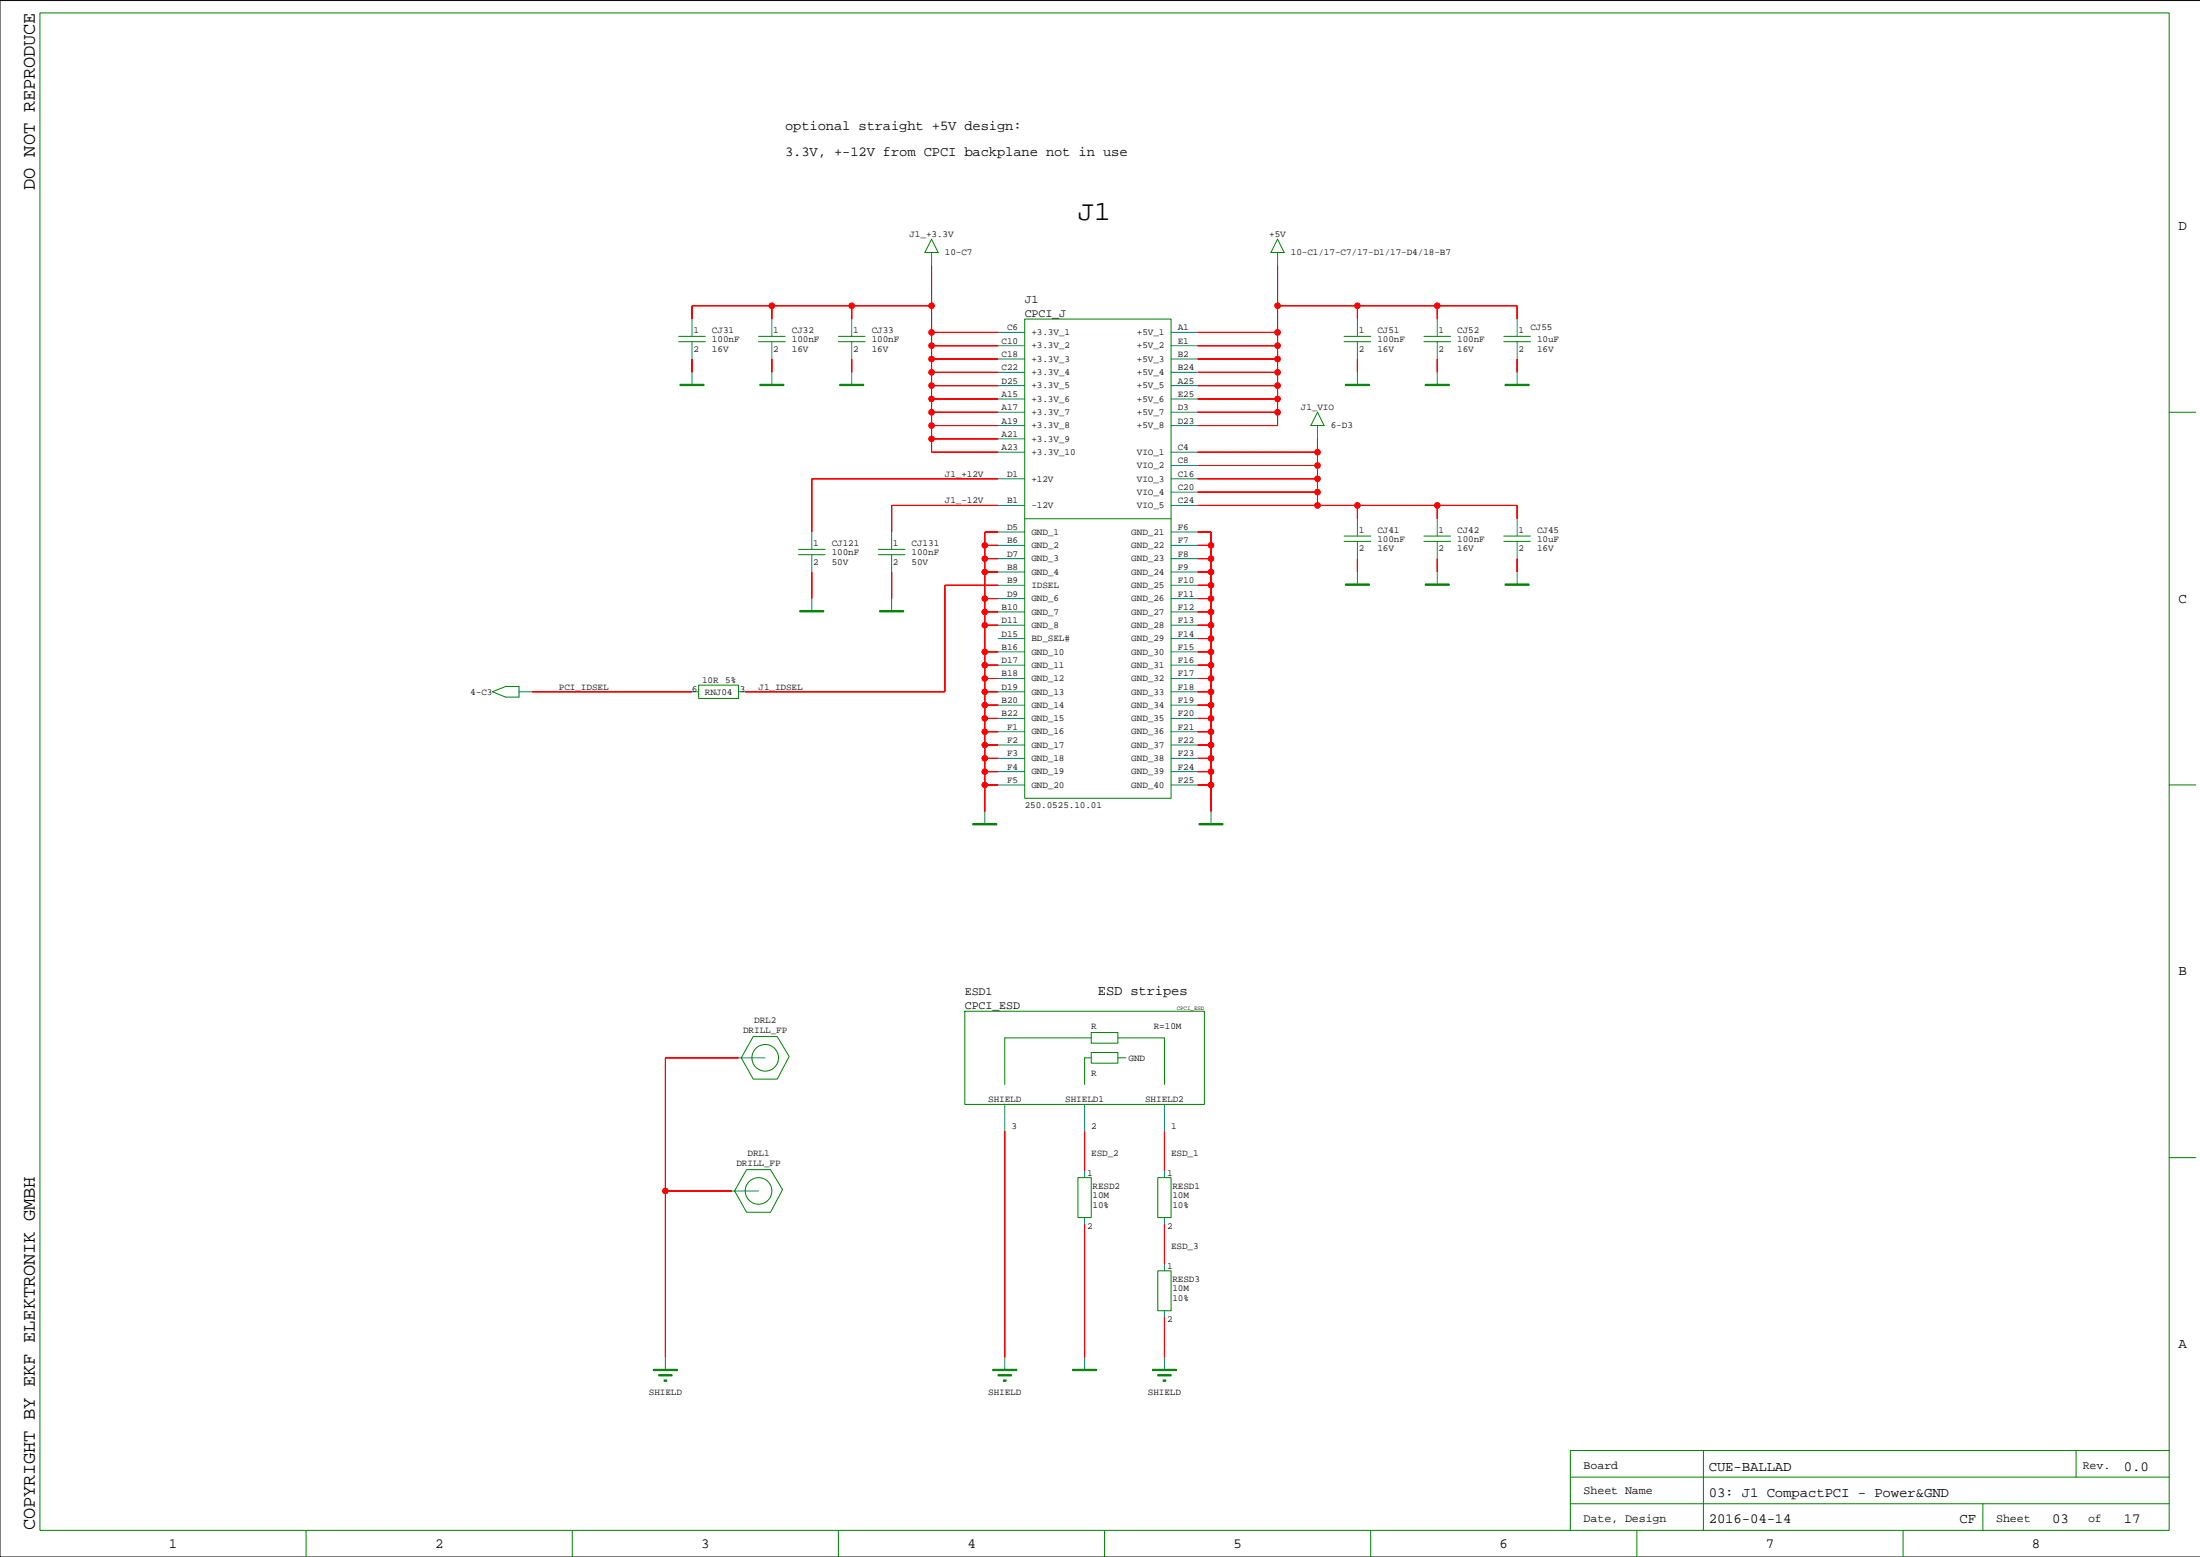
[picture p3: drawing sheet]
<svg xmlns="http://www.w3.org/2000/svg" width="420mm" height="297mm" viewBox="0 0 420 297" stroke-linecap="round" stroke-linejoin="round" font-family="sans-serif">
<path d="M419.9 .1h-419.9v296.9h419.9" fill="none" stroke="#000" stroke-width=".19"/>
<g fill="none" stroke="#008200" stroke-width=".19">
<path d="M7.6 2.5h406.3v289.5h-406.3zM177.8 45.6l1.2 2.6h-2.5zM243.8 45.6l1.3 2.6h-2.6zM251.4 78.6l1.3 2.6h-2.6zM413.9 78.6h5.1M413.9 149.8h5.1M413.9 220.9h5.1M325 276.7v15.3M396.1 276.7v5.1M413.9 276.7h-114.2v15.3M58.4 292v5M109.2 292v5"/>
<path d="M160 292v5M210.8 292v5M261.6 292v5M299.7 281.8h114.2M299.7 286.9h114.2M312.3 292v5M363.1 292v5M378.4 286.9v5.1"/>
</g>
<g fill="none" stroke="#008080" stroke-width=".19">
<path d="M177.8 48.2v2.5M243.8 48.2v2.5M132.1 60.9v3.3M132.1 65.2v3.3M132.1 71v2.3M147.3 60.9v3.3M147.3 65.2v3.3M147.3 71v2.3M162.5 60.9v3.3M162.5 65.2v3.3M162.5 71v2.3M190.5 78.6h5"/>
<path d="M190.5 76.1h5M190.5 73.6h5M190.5 71h5M190.5 68.5h5M190.5 66h5M190.5 63.4h5M223.5 78.6h5M223.5 76.1h5M223.5 73.6h5M223.5 71h5M223.5 68.5h5M223.5 66h5"/>
<path d="M223.5 63.4h5M259 60.9v3.3M259 65.2v3.3M259 71v2.3M274.3 60.9v3.3M274.3 65.2v3.3M274.3 71v2.3M289.5 60.9v3.3M289.5 65.2v3.3M289.5 71v2.3M190.5 96.4h5M190.5 91.3h5"/>
<path d="M190.5 86.3h5M190.5 83.7h5M190.5 81.2h5M223.5 96.4h5M223.5 93.9h5M223.5 91.3h5M223.5 88.8h5M223.5 86.3h5M223.5 81.2h5M251.4 81.2v2.5M259 99v3.3M274.3 99v3.3"/>
<path d="M289.5 99v3.3M154.9 101.5v3.3M154.9 105.8v3.3M154.9 114.2v2.3M170.1 101.5v3.3M170.1 105.8v3.3M170.1 114.2v2.3M190.5 119.3h5M190.5 116.7h5M190.5 114.2h5M190.5 111.7h5M190.5 109.1h5"/>
<path d="M190.5 106.6h5M190.5 104h5M190.5 101.5h5M223.5 119.3h5M223.5 116.7h5M223.5 114.2h5M223.5 111.7h5M223.5 109.1h5M223.5 106.6h5M223.5 104h5M223.5 101.5h5M259 103.3v3.3"/>
<path d="M259 109.1v2.3M274.3 103.3v3.3M274.3 109.1v2.3M289.5 103.3v3.3M289.5 109.1v2.3M132.1 132h1.2M140.9 132h1.3M190.5 132h5M190.5 139.6h5M190.5 137.1h5M190.5 134.5h5M190.5 129.4h5"/>
<path d="M190.5 126.9h5M190.5 124.4h5M190.5 121.8h5M223.5 132h5M223.5 139.6h5M223.5 137.1h5M223.5 134.5h5M223.5 129.4h5M223.5 126.9h5M223.5 124.4h5M223.5 121.8h5M187.9 154.8v2.3"/>
<path d="M190.5 149.8h5M190.5 147.2h5M190.5 144.7h5M190.5 142.1h5M223.5 149.8h5M223.5 147.2h5M223.5 144.7h5M223.5 142.1h5M231.1 154.8v2.3M140.9 201.8h5.1M191.7 210.7v5.1M207 210.7v5.1"/>
<path d="M222.2 210.7v5.1M139.7 227.2h5M207 223.4v1.3M207 232.3v1.3M222.2 223.4v1.3M222.2 232.3v1.3M127 258.9v2.3M191.7 258.9v2.3M207 258.9v2.3M222.2 241.2v1.2M222.2 250.1v1.2M222.2 258.9v2.3"/>
</g>
<g fill="none" stroke="#008000" stroke-width=".19">
<path d="M129.5 65.2h5.1M129.5 64.2h5.1M144.7 65.2h5.1M144.7 64.2h5.1M160 65.2h5.1M160 64.2h5.1M195.5 60.9h28v91.4h-28zM256.5 65.2h5.1M256.5 64.2h5.1M271.7 65.2h5.1M271.7 64.2h5.1M287 65.2h5"/>
<path d="M287 64.2h5M195.5 99h28M152.4 105.8h5M152.4 104.8h5M167.6 105.8h5.1M167.6 104.8h5.1M256.5 103.3h5.1M256.5 102.3h5.1M271.7 103.3h5.1M271.7 102.3h5.1M287 103.3h5M287 102.3h5"/>
<path d="M133.3 130.7h7.6v2.5h-7.6zM143.7 197.7h4.6l2.3 3.9-2.3 4.3h-4.6l-2.3-4.1zM184.1 192.9h45.7v17.8h-45.7zM208.2 197h5.1v2h-5.1zM208.2 198h-16.5v8.9M213.3 198h8.9v8.9M208.2 200.8h5.1v2h-5.1zM208.2 201.8h-1.2v5.1M213.3 201.8h1.5M142.5 223.1h4.5l2.3 3.9-2.3 4.3h-4.5l-2.3-4.1zM205.7 224.7h2.5v7.6h-2.5zM220.9 224.7h2.6v7.6h-2.6z"/>
<path d="M220.9 242.4h2.6v7.7h-2.6z"/>
<circle cx="146" cy="201.8" r="2.54"/>
<circle cx="144.7" cy="227.2" r="2.54"/>
</g>
<g fill="#008000" stroke="#008000" stroke-width=".19">
<path d="M185.6 157.1h4.6v.3h-4.6z" fill-rule="evenodd"/>
<path d="M228.8 157.1h4.6v.3h-4.6z" fill-rule="evenodd"/>
<path d="M167.9 116.5h4.5v.2h-4.5z" fill-rule="evenodd"/>
<path d="M152.6 116.5h4.6v.2h-4.6z" fill-rule="evenodd"/>
<path d="M287.2 111.4h4.6v.3h-4.6z" fill-rule="evenodd"/>
<path d="M256.7 111.4h4.6v.3h-4.6z" fill-rule="evenodd"/>
<path d="M256.7 73.3h4.6v.3h-4.6z" fill-rule="evenodd"/>
<path d="M287.2 73.3h4.6v.3h-4.6z" fill-rule="evenodd"/>
<path d="M189.4 261.2h4.6v.3h-4.6z" fill-rule="evenodd"/>
<path d="M190.5 262.2h2.5v.3h-2.5z" fill-rule="evenodd"/>
<path d="M191.5 263.3h.5v.2h-.5z" fill-rule="evenodd"/>
<path d="M219.9 261.2h4.6v.3h-4.6z" fill-rule="evenodd"/>
<path d="M220.9 262.2h2.6v.3h-2.6z" fill-rule="evenodd"/>
<path d="M221.9 263.3h.6v.2h-.6z" fill-rule="evenodd"/>
<path d="M204.7 261.2h4.5v.3h-4.5z" fill-rule="evenodd"/>
<path d="M272 73.3h4.5v.3h-4.5z" fill-rule="evenodd"/>
<path d="M129.8 73.3h4.5v.3h-4.5z" fill-rule="evenodd"/>
<path d="M145 73.3h4.6v.3h-4.6z" fill-rule="evenodd"/>
<path d="M160.2 73.3h4.6v.3h-4.6z" fill-rule="evenodd"/>
<path d="M272 111.4h4.5v.3h-4.5z" fill-rule="evenodd"/>
<path d="M124.7 261.2h4.6v.3h-4.6z" fill-rule="evenodd"/>
<path d="M125.7 262.2h2.5v.3h-2.5z" fill-rule="evenodd"/>
<path d="M126.7 263.3h.5v.2h-.5z" fill-rule="evenodd"/>
</g>
<path d="M99 132h2.6" fill="none" stroke="#007d7b" stroke-width=".19"/>
<path d="M94 132l2.5-1h2.5v2h-2.5z" fill="none" stroke="#007d00" stroke-width=".19"/>
<g fill="#f00" stroke="#f00" stroke-width=".19">
<path d="M187.9 149.8v5z" fill-rule="evenodd"/>
<path d="M187.9 147.2h2.6z" fill-rule="evenodd"/>
<path d="M187.9 144.7h2.6z" fill-rule="evenodd"/>
<path d="M187.9 142.1h2.6z" fill-rule="evenodd"/>
<path d="M187.9 139.6h2.6z" fill-rule="evenodd"/>
<path d="M187.9 137.1h2.6z" fill-rule="evenodd"/>
<path d="M187.9 134.5h2.6z" fill-rule="evenodd"/>
<path d="M187.9 132h2.6z" fill-rule="evenodd"/>
<path d="M187.9 129.4h2.6z" fill-rule="evenodd"/>
<path d="M187.9 126.9h2.6z" fill-rule="evenodd"/>
<path d="M187.9 124.4h2.6z" fill-rule="evenodd"/>
<path d="M187.9 119.3h2.6z" fill-rule="evenodd"/>
<path d="M187.9 116.7h2.6z" fill-rule="evenodd"/>
<path d="M187.9 114.2h2.6z" fill-rule="evenodd"/>
<path d="M187.9 109.1h2.6z" fill-rule="evenodd"/>
<path d="M187.9 106.6h2.6z" fill-rule="evenodd"/>
<path d="M187.9 104h2.6z" fill-rule="evenodd"/>
<path d="M187.9 101.5h2.6z" fill-rule="evenodd"/>
<path d="M187.9 101.5v2.5z" fill-rule="evenodd"/>
<path d="M187.9 104v2.6z" fill-rule="evenodd"/>
<path d="M187.9 106.6v2.5z" fill-rule="evenodd"/>
<path d="M187.9 109.1v5.1z" fill-rule="evenodd"/>
<path d="M187.9 114.2v2.5z" fill-rule="evenodd"/>
<path d="M187.9 116.7v2.6z" fill-rule="evenodd"/>
<path d="M187.9 119.3v5.1z" fill-rule="evenodd"/>
<path d="M187.9 124.4v2.5z" fill-rule="evenodd"/>
<path d="M187.9 126.9v2.5z" fill-rule="evenodd"/>
<path d="M187.9 129.4v2.6z" fill-rule="evenodd"/>
<path d="M187.9 132v2.5z" fill-rule="evenodd"/>
<path d="M187.9 134.5v2.6z" fill-rule="evenodd"/>
<path d="M187.9 137.1v2.5z" fill-rule="evenodd"/>
<path d="M187.9 139.6v2.5z" fill-rule="evenodd"/>
<path d="M187.9 142.1v2.6z" fill-rule="evenodd"/>
<path d="M187.9 144.7v2.5z" fill-rule="evenodd"/>
<path d="M187.9 147.2v2.6z" fill-rule="evenodd"/>
<path d="M187.9 149.8h2.6z" fill-rule="evenodd"/>
<path d="M231.1 149.8v5z" fill-rule="evenodd"/>
<path d="M228.5 147.2h2.6z" fill-rule="evenodd"/>
<path d="M228.5 144.7h2.6z" fill-rule="evenodd"/>
<path d="M228.5 142.1h2.6z" fill-rule="evenodd"/>
<path d="M228.5 139.6h2.6z" fill-rule="evenodd"/>
<path d="M228.5 137.1h2.6z" fill-rule="evenodd"/>
<path d="M228.5 134.5h2.6z" fill-rule="evenodd"/>
<path d="M228.5 132h2.6z" fill-rule="evenodd"/>
<path d="M228.5 129.4h2.6z" fill-rule="evenodd"/>
<path d="M228.5 126.9h2.6z" fill-rule="evenodd"/>
<path d="M228.5 124.4h2.6z" fill-rule="evenodd"/>
<path d="M228.5 121.8h2.6z" fill-rule="evenodd"/>
<path d="M228.5 119.3h2.6z" fill-rule="evenodd"/>
<path d="M228.5 116.7h2.6z" fill-rule="evenodd"/>
<path d="M228.5 114.2h2.6z" fill-rule="evenodd"/>
<path d="M228.5 111.7h2.6z" fill-rule="evenodd"/>
<path d="M228.5 109.1h2.6z" fill-rule="evenodd"/>
<path d="M228.5 106.6h2.6z" fill-rule="evenodd"/>
<path d="M228.5 104h2.6z" fill-rule="evenodd"/>
<path d="M228.5 101.5h2.6z" fill-rule="evenodd"/>
<path d="M231.1 101.5v2.5z" fill-rule="evenodd"/>
<path d="M231.1 104v2.6z" fill-rule="evenodd"/>
<path d="M231.1 106.6v2.5z" fill-rule="evenodd"/>
<path d="M231.1 109.1v2.6z" fill-rule="evenodd"/>
<path d="M231.1 111.7v2.5z" fill-rule="evenodd"/>
<path d="M231.1 114.2v2.5z" fill-rule="evenodd"/>
<path d="M231.1 116.7v2.6z" fill-rule="evenodd"/>
<path d="M231.1 119.3v2.5z" fill-rule="evenodd"/>
<path d="M231.1 121.8v2.6z" fill-rule="evenodd"/>
<path d="M231.1 124.4v2.5z" fill-rule="evenodd"/>
<path d="M231.1 126.9v2.5z" fill-rule="evenodd"/>
<path d="M231.1 129.4v2.6z" fill-rule="evenodd"/>
<path d="M231.1 132v2.5z" fill-rule="evenodd"/>
<path d="M231.1 134.5v2.6z" fill-rule="evenodd"/>
<path d="M231.1 137.1v2.5z" fill-rule="evenodd"/>
<path d="M231.1 139.6v2.5z" fill-rule="evenodd"/>
<path d="M231.1 142.1v2.6z" fill-rule="evenodd"/>
<path d="M231.1 144.7v2.5z" fill-rule="evenodd"/>
<path d="M231.1 147.2v2.6z" fill-rule="evenodd"/>
<path d="M228.5 149.8h2.6z" fill-rule="evenodd"/>
<path d="M259 68.5v2.5z" fill-rule="evenodd"/>
<path d="M289.5 68.5v2.5z" fill-rule="evenodd"/>
<path d="M289.5 106.6v2.5z" fill-rule="evenodd"/>
<path d="M259 106.6v2.5z" fill-rule="evenodd"/>
<path d="M207 233.6v25.3z" fill-rule="evenodd"/>
<path d="M274.3 68.5v2.5z" fill-rule="evenodd"/>
<path d="M154.9 109.1v5.1z" fill-rule="evenodd"/>
<path d="M170.1 109.1v5.1z" fill-rule="evenodd"/>
<path d="M162.5 68.5v2.5z" fill-rule="evenodd"/>
<path d="M147.3 68.5v2.5z" fill-rule="evenodd"/>
<path d="M132.1 68.5v2.5z" fill-rule="evenodd"/>
<path d="M274.3 106.6v2.5z" fill-rule="evenodd"/>
<path d="M101.6 132h30.5z" fill-rule="evenodd"/>
<path d="M228.5 96.4h22.9z" fill-rule="evenodd"/>
<path d="M228.5 93.9h22.9z" fill-rule="evenodd"/>
<path d="M228.5 91.3h22.9z" fill-rule="evenodd"/>
<path d="M228.5 88.8h22.9z" fill-rule="evenodd"/>
<path d="M228.5 86.3h22.9z" fill-rule="evenodd"/>
<path d="M251.4 83.7v2.6z" fill-rule="evenodd"/>
<path d="M251.4 86.3v2.5z" fill-rule="evenodd"/>
<path d="M251.4 88.8v2.5z" fill-rule="evenodd"/>
<path d="M251.4 91.3v2.6z" fill-rule="evenodd"/>
<path d="M251.4 93.9v2.5z" fill-rule="evenodd"/>
<path d="M251.4 96.4h7.6z" fill-rule="evenodd"/>
<path d="M259 96.4v2.6z" fill-rule="evenodd"/>
<path d="M259 96.4h15.3z" fill-rule="evenodd"/>
<path d="M289.5 96.4v2.6z" fill-rule="evenodd"/>
<path d="M274.3 96.4h15.2z" fill-rule="evenodd"/>
<path d="M274.3 96.4v2.6z" fill-rule="evenodd"/>
<path d="M170.1 96.4h20.4z" fill-rule="evenodd"/>
<path d="M170.1 96.4v5.1z" fill-rule="evenodd"/>
<path d="M274.3 58.3v2.6z" fill-rule="evenodd"/>
<path d="M228.5 66h15.3z" fill-rule="evenodd"/>
<path d="M228.5 68.5h15.3z" fill-rule="evenodd"/>
<path d="M228.5 71h15.3z" fill-rule="evenodd"/>
<path d="M228.5 73.6h15.3z" fill-rule="evenodd"/>
<path d="M228.5 76.1h15.3z" fill-rule="evenodd"/>
<path d="M228.5 78.6h15.3z" fill-rule="evenodd"/>
<path d="M228.5 81.2h15.3z" fill-rule="evenodd"/>
<path d="M243.8 78.6v2.6z" fill-rule="evenodd"/>
<path d="M243.8 76.1v2.5z" fill-rule="evenodd"/>
<path d="M243.8 73.6v2.5z" fill-rule="evenodd"/>
<path d="M243.8 71v2.6z" fill-rule="evenodd"/>
<path d="M243.8 68.5v2.5z" fill-rule="evenodd"/>
<path d="M243.8 66v2.5z" fill-rule="evenodd"/>
<path d="M243.8 63.4v2.6z" fill-rule="evenodd"/>
<path d="M228.5 63.4h15.3z" fill-rule="evenodd"/>
<path d="M243.8 58.3v5.1z" fill-rule="evenodd"/>
<path d="M243.8 50.7v7.6z" fill-rule="evenodd"/>
<path d="M243.8 58.3h15.2z" fill-rule="evenodd"/>
<path d="M259 58.3v2.6z" fill-rule="evenodd"/>
<path d="M259 58.3h15.3z" fill-rule="evenodd"/>
<path d="M274.3 58.3h15.2z" fill-rule="evenodd"/>
<path d="M289.5 58.3v2.6z" fill-rule="evenodd"/>
<path d="M180.3 111.7h10.2z" fill-rule="evenodd"/>
<path d="M180.3 111.7v20.3z" fill-rule="evenodd"/>
<path d="M142.2 132h38.1z" fill-rule="evenodd"/>
<path d="M222.2 215.8v7.6z" fill-rule="evenodd"/>
<path d="M154.9 91.3h35.6z" fill-rule="evenodd"/>
<path d="M154.9 91.3v10.2z" fill-rule="evenodd"/>
<path d="M207 215.8v7.6z" fill-rule="evenodd"/>
<path d="M132.1 58.3v2.6z" fill-rule="evenodd"/>
<path d="M132.1 58.3h15.2z" fill-rule="evenodd"/>
<path d="M162.5 58.3v2.6z" fill-rule="evenodd"/>
<path d="M177.8 66h12.7z" fill-rule="evenodd"/>
<path d="M177.8 68.5h12.7z" fill-rule="evenodd"/>
<path d="M177.8 71h12.7z" fill-rule="evenodd"/>
<path d="M177.8 76.1h12.7z" fill-rule="evenodd"/>
<path d="M177.8 78.6h12.7z" fill-rule="evenodd"/>
<path d="M177.8 81.2h12.7z" fill-rule="evenodd"/>
<path d="M177.8 83.7h12.7z" fill-rule="evenodd"/>
<path d="M177.8 86.3h12.7z" fill-rule="evenodd"/>
<path d="M177.8 83.7v2.6z" fill-rule="evenodd"/>
<path d="M177.8 81.2v2.5z" fill-rule="evenodd"/>
<path d="M177.8 78.6v2.6z" fill-rule="evenodd"/>
<path d="M177.8 76.1v2.5z" fill-rule="evenodd"/>
<path d="M177.8 73.6v2.5z" fill-rule="evenodd"/>
<path d="M177.8 73.6h12.7z" fill-rule="evenodd"/>
<path d="M177.8 71v2.6z" fill-rule="evenodd"/>
<path d="M177.8 68.5v2.5z" fill-rule="evenodd"/>
<path d="M177.8 66v2.5z" fill-rule="evenodd"/>
<path d="M177.8 63.4v2.6z" fill-rule="evenodd"/>
<path d="M177.8 63.4h12.7z" fill-rule="evenodd"/>
<path d="M177.8 58.3v5.1z" fill-rule="evenodd"/>
<path d="M177.8 50.7v7.6z" fill-rule="evenodd"/>
<path d="M162.5 58.3h15.3z" fill-rule="evenodd"/>
<path d="M147.3 58.3h15.2z" fill-rule="evenodd"/>
<path d="M147.3 58.3v2.6z" fill-rule="evenodd"/>
<path d="M222.2 233.6v7.6z" fill-rule="evenodd"/>
<path d="M222.2 251.3v7.6z" fill-rule="evenodd"/>
<path d="M127 227.2h12.7z" fill-rule="evenodd"/>
<path d="M127 227.2v31.7z" fill-rule="evenodd"/>
<path d="M127 201.8h13.9z" fill-rule="evenodd"/>
<path d="M127 201.8v25.4z" fill-rule="evenodd"/>
<path d="M191.7 215.8v43.1z" fill-rule="evenodd"/>
<circle cx="187.9" cy="104" r=".51"/>
<circle cx="187.9" cy="106.6" r=".51"/>
<circle cx="187.9" cy="109.1" r=".51"/>
<circle cx="187.9" cy="114.2" r=".51"/>
<circle cx="187.9" cy="116.7" r=".51"/>
<circle cx="187.9" cy="119.3" r=".51"/>
<circle cx="187.9" cy="124.4" r=".51"/>
<circle cx="187.9" cy="126.9" r=".51"/>
<circle cx="187.9" cy="129.4" r=".51"/>
<circle cx="187.9" cy="132" r=".51"/>
<circle cx="187.9" cy="134.5" r=".51"/>
<circle cx="187.9" cy="137.1" r=".51"/>
<circle cx="187.9" cy="139.6" r=".51"/>
<circle cx="187.9" cy="142.1" r=".51"/>
<circle cx="187.9" cy="144.7" r=".51"/>
<circle cx="187.9" cy="147.2" r=".51"/>
<circle cx="187.9" cy="149.8" r=".51"/>
<circle cx="231.1" cy="104" r=".51"/>
<circle cx="231.1" cy="106.6" r=".51"/>
<circle cx="231.1" cy="109.1" r=".51"/>
<circle cx="231.1" cy="111.7" r=".51"/>
<circle cx="231.1" cy="114.2" r=".51"/>
<circle cx="231.1" cy="116.7" r=".51"/>
<circle cx="231.1" cy="119.3" r=".51"/>
<circle cx="231.1" cy="121.8" r=".51"/>
<circle cx="231.1" cy="124.4" r=".51"/>
<circle cx="231.1" cy="126.9" r=".51"/>
<circle cx="231.1" cy="129.4" r=".51"/>
<circle cx="231.1" cy="132" r=".51"/>
<circle cx="231.1" cy="134.5" r=".51"/>
<circle cx="231.1" cy="137.1" r=".51"/>
<circle cx="231.1" cy="139.6" r=".51"/>
<circle cx="231.1" cy="142.1" r=".51"/>
<circle cx="231.1" cy="144.7" r=".51"/>
<circle cx="231.1" cy="147.2" r=".51"/>
<circle cx="231.1" cy="149.8" r=".51"/>
<circle cx="251.4" cy="86.3" r=".51"/>
<circle cx="251.4" cy="88.8" r=".51"/>
<circle cx="251.4" cy="91.3" r=".51"/>
<circle cx="251.4" cy="93.9" r=".51"/>
<circle cx="251.4" cy="96.4" r=".51"/>
<circle cx="259" cy="96.4" r=".51"/>
<circle cx="274.3" cy="96.4" r=".51"/>
<circle cx="243.8" cy="78.6" r=".51"/>
<circle cx="243.8" cy="76.1" r=".51"/>
<circle cx="243.8" cy="73.6" r=".51"/>
<circle cx="243.8" cy="71" r=".51"/>
<circle cx="243.8" cy="68.5" r=".51"/>
<circle cx="243.8" cy="66" r=".51"/>
<circle cx="243.8" cy="63.4" r=".51"/>
<circle cx="243.8" cy="58.3" r=".51"/>
<circle cx="259" cy="58.3" r=".51"/>
<circle cx="274.3" cy="58.3" r=".51"/>
<circle cx="177.8" cy="83.7" r=".51"/>
<circle cx="177.8" cy="81.2" r=".51"/>
<circle cx="177.8" cy="78.6" r=".51"/>
<circle cx="177.8" cy="76.1" r=".51"/>
<circle cx="177.8" cy="73.6" r=".51"/>
<circle cx="177.8" cy="71" r=".51"/>
<circle cx="177.8" cy="68.5" r=".51"/>
<circle cx="177.8" cy="66" r=".51"/>
<circle cx="177.8" cy="63.4" r=".51"/>
<circle cx="177.8" cy="58.3" r=".51"/>
<circle cx="162.5" cy="58.3" r=".51"/>
<circle cx="147.3" cy="58.3" r=".51"/>
<circle cx="127" cy="227.2" r=".51"/>
</g>
<g fill="none" stroke="#f00" stroke-width=".19">
<path d="M147.3 58.3v2.6M162.5 58.3v2.6M177.8 58.3h-45.7v2.6M177.8 50.7v35.6h12.7M243.8 58.3h45.7v2.6M243.8 50.7v30.5h-15.3M259 58.3v2.6M274.3 58.3v2.6M132.1 68.5v2.5M147.3 68.5v2.5M162.5 68.5v2.5M177.8 66h12.7"/>
<path d="M177.8 68.5h12.7M177.8 71h12.7M177.8 73.6h12.7M177.8 76.1h12.7M177.8 78.6h12.7M177.8 63.4h12.7M228.5 66h15.3M228.5 68.5h15.3M228.5 71h15.3M228.5 73.6h15.3M228.5 76.1h15.3M228.5 78.6h15.3"/>
<path d="M228.5 63.4h15.3M259 68.5v2.5M274.3 68.5v2.5M289.5 68.5v2.5M177.8 81.2h12.7M177.8 83.7h12.7M190.5 91.3h-35.6v10.2M190.5 96.4h-20.4v5.1M228.5 96.4h61v2.6M228.5 93.9h22.9M228.5 91.3h22.9M228.5 88.8h22.9"/>
<path d="M228.5 86.3h22.9M251.4 83.7v12.7M259 96.4v2.6M274.3 96.4v2.6M154.9 109.1v5.1M170.1 109.1v5.1M187.9 119.3h2.6M187.9 116.7h2.6M187.9 114.2h2.6M187.9 109.1h2.6M187.9 106.6h2.6M187.9 104h2.6"/>
<path d="M190.5 101.5h-2.6v53.3M190.5 111.7h-10.2v20.3h-38.1M228.5 119.3h2.6M228.5 116.7h2.6M228.5 114.2h2.6M228.5 109.1h2.6M228.5 106.6h2.6M228.5 104h2.6M228.5 101.5h2.6v53.3M228.5 111.7h2.6M259 106.6v2.5M274.3 106.6v2.5"/>
<path d="M289.5 106.6v2.5M101.6 132h30.5M187.9 139.6h2.6M187.9 137.1h2.6M187.9 134.5h2.6M187.9 132h2.6M187.9 129.4h2.6M187.9 126.9h2.6M187.9 124.4h2.6M228.5 139.6h2.6M228.5 137.1h2.6M228.5 134.5h2.6"/>
<path d="M228.5 132h2.6M228.5 129.4h2.6M228.5 126.9h2.6M228.5 124.4h2.6M228.5 121.8h2.6M187.9 147.2h2.6M187.9 144.7h2.6M187.9 142.1h2.6M187.9 149.8h2.6M228.5 147.2h2.6M228.5 144.7h2.6M228.5 142.1h2.6"/>
<path d="M228.5 149.8h2.6M140.9 201.8h-13.9v57.1M191.7 215.8v43.1M207 215.8v7.6M222.2 215.8v7.6M127 227.2h12.7M207 233.6v25.3M222.2 233.6v7.6M222.2 251.3v7.6"/>
<circle cx="147.3" cy="58.3" r=".51"/>
<circle cx="162.5" cy="58.3" r=".51"/>
<circle cx="177.8" cy="58.3" r=".51"/>
<circle cx="243.8" cy="58.3" r=".51"/>
<circle cx="259" cy="58.3" r=".51"/>
<circle cx="274.3" cy="58.3" r=".51"/>
<circle cx="177.8" cy="78.6" r=".51"/>
<circle cx="177.8" cy="63.4" r=".51"/>
<circle cx="177.8" cy="71" r=".51"/>
<circle cx="177.8" cy="66" r=".51"/>
<circle cx="177.8" cy="73.6" r=".51"/>
<circle cx="177.8" cy="76.1" r=".51"/>
<circle cx="177.8" cy="68.5" r=".51"/>
<circle cx="243.8" cy="78.6" r=".51"/>
<circle cx="243.8" cy="63.4" r=".51"/>
<circle cx="243.8" cy="71" r=".51"/>
<circle cx="243.8" cy="66" r=".51"/>
<circle cx="243.8" cy="76.1" r=".51"/>
<circle cx="243.8" cy="73.6" r=".51"/>
<circle cx="243.8" cy="68.5" r=".51"/>
<circle cx="177.8" cy="83.7" r=".51"/>
<circle cx="177.8" cy="81.2" r=".51"/>
<circle cx="251.4" cy="93.9" r=".51"/>
<circle cx="251.4" cy="91.3" r=".51"/>
<circle cx="251.4" cy="86.3" r=".51"/>
<circle cx="251.4" cy="88.8" r=".51"/>
<circle cx="251.4" cy="96.4" r=".51"/>
<circle cx="259" cy="96.4" r=".51"/>
<circle cx="274.3" cy="96.4" r=".51"/>
<circle cx="187.9" cy="106.6" r=".51"/>
<circle cx="187.9" cy="114.2" r=".51"/>
<circle cx="187.9" cy="119.3" r=".51"/>
<circle cx="187.9" cy="104" r=".51"/>
<circle cx="187.9" cy="116.7" r=".51"/>
<circle cx="187.9" cy="109.1" r=".51"/>
<circle cx="231.1" cy="106.6" r=".51"/>
<circle cx="231.1" cy="114.2" r=".51"/>
<circle cx="231.1" cy="104" r=".51"/>
<circle cx="231.1" cy="119.3" r=".51"/>
<circle cx="231.1" cy="116.7" r=".51"/>
<circle cx="231.1" cy="109.1" r=".51"/>
<circle cx="231.1" cy="111.7" r=".51"/>
<circle cx="187.9" cy="134.5" r=".51"/>
<circle cx="187.9" cy="126.9" r=".51"/>
<circle cx="187.9" cy="139.6" r=".51"/>
<circle cx="187.9" cy="124.4" r=".51"/>
<circle cx="187.9" cy="132" r=".51"/>
<circle cx="187.9" cy="137.1" r=".51"/>
<circle cx="187.9" cy="129.4" r=".51"/>
<circle cx="231.1" cy="134.5" r=".51"/>
<circle cx="231.1" cy="126.9" r=".51"/>
<circle cx="231.1" cy="121.8" r=".51"/>
<circle cx="231.1" cy="132" r=".51"/>
<circle cx="231.1" cy="139.6" r=".51"/>
<circle cx="231.1" cy="124.4" r=".51"/>
<circle cx="231.1" cy="129.4" r=".51"/>
<circle cx="231.1" cy="137.1" r=".51"/>
<circle cx="187.9" cy="142.1" r=".51"/>
<circle cx="187.9" cy="149.8" r=".51"/>
<circle cx="187.9" cy="144.7" r=".51"/>
<circle cx="187.9" cy="147.2" r=".51"/>
<circle cx="231.1" cy="142.1" r=".51"/>
<circle cx="231.1" cy="149.8" r=".51"/>
<circle cx="231.1" cy="144.7" r=".51"/>
<circle cx="231.1" cy="147.2" r=".51"/>
<circle cx="127" cy="227.2" r=".51"/>
</g>
<text font-size="5.3" x="205.7" y="42">J1</text>
<g font-size="3.6">
<text x="6.6" y="36.2" transform="rotate(-90 6.6 36.2)">DO NOT REPRODUCE</text>
<text x="6.6" y="292" transform="rotate(-90 6.6 292)">COPYRIGHT BY EKF ELEKTRONIK GMBH</text>
</g>
<g font-size="2.7">
<text x="415.7" y="43.9">D</text>
<text x="415.7" y="115">C</text>
<text x="415.7" y="186.1">B</text>
<text x="415.7" y="257.2">A</text>
<text x="326.1" y="280.6">CUE-BALLAD</text>
<text x="405.3" y="280.6">0.0</text>
<text x="326.1" y="285.6">03: J1 CompactPCI - Power&amp;GND</text>
<text x="326.1" y="290.5">2016-04-14</text>
<text x="373.9" y="290.5">CF</text>
<text x="391.6" y="290.5">03</text>
<text x="405.3" y="290.5">17</text>
<text x="32.2" y="295.3">1</text>
<text x="83" y="295.3">2</text>
<text x="133.8" y="295.3">3</text>
<text x="184.6" y="295.3">4</text>
<text x="235.4" y="295.3">5</text>
<text x="286.2" y="295.3">6</text>
<text x="337" y="295.3">7</text>
<text x="387.7" y="295.3">8</text>
</g>
<g font-size="2.6">
<text x="149.8" y="24.7">optional straight +5V design:</text>
<text x="149.8" y="29.8">3.3V, +-12V from CPCI backplane not in use</text>
<text x="209.5" y="189.8">ESD stripes</text>
</g>
<g font-size="2.2">
<text x="195.5" y="57.8">J1</text>
<text x="195.5" y="60.4">CPCI_J</text>
<text x="184.1" y="189.9">ESD1</text>
<text x="184.1" y="192.4">CPCI_ESD</text>
<text x="302.2" y="280.2">Board</text>
<text x="397.4" y="280.2">Rev.</text>
<text x="302.2" y="285">Sheet Name</text>
<text x="302.2" y="290.3">Date, Design</text>
<text x="380.9" y="290.3">Sheet</text>
<text x="398.4" y="290.3">of</text>
</g>
<g font-size="1.8">
<text x="173.5" y="45.2">J1_+3.3V</text>
<text x="242.2" y="45.2">+5V</text>
<text x="180.3" y="48.7">10-C7</text>
<text x="246.3" y="48.7">10-C1/17-C7/17-D1/17-D4/18-B7</text>
<text x="132.3" y="63.5">1</text>
<text x="135.9" y="63.5">CJ31</text>
<text x="135.9" y="65.3">100nF</text>
<text x="147.5" y="63.5">1</text>
<text x="151.1" y="65.3">100nF</text>
<text x="151.1" y="63.5">CJ32</text>
<text x="162.8" y="63.5">1</text>
<text x="166.3" y="63.5">CJ33</text>
<text x="166.3" y="65.3">100nF</text>
<text x="191.1" y="65.6">C10</text>
<text x="192.2" y="63">C6</text>
<text x="196.8" y="63.9">+3.3V_1</text>
<text x="216.9" y="63.9">+5V_1</text>
<text x="224.7" y="63">A1</text>
<text x="224.7" y="65.6">E1</text>
<text x="259.3" y="63.5">1</text>
<text x="262.8" y="65.3">100nF</text>
<text x="262.8" y="63.5">CJ51</text>
<text x="274.5" y="63.5">1</text>
<text x="278.1" y="65.3">100nF</text>
<text x="278.1" y="63.5">CJ52</text>
<text x="289.7" y="63.5">1</text>
<text x="292" y="63">CJ55</text>
<text x="293.3" y="65.3">10uF</text>
<text x="132.3" y="67.1">2</text>
<text x="135.9" y="67.1">16V</text>
<text x="147.5" y="67.1">2</text>
<text x="151.1" y="67.1">16V</text>
<text x="162.8" y="67.1">2</text>
<text x="166.3" y="67.1">16V</text>
<text x="191.1" y="68.1">C18</text>
<text x="191.1" y="70.6">C22</text>
<text x="196.8" y="71.6">+3.3V_4</text>
<text x="196.8" y="69">+3.3V_3</text>
<text x="196.8" y="66.5">+3.3V_2</text>
<text x="216.9" y="71.6">+5V_4</text>
<text x="216.9" y="69">+5V_3</text>
<text x="216.9" y="66.5">+5V_2</text>
<text x="224.7" y="68.1">B2</text>
<text x="224.7" y="70.6">B24</text>
<text x="259.3" y="67.1">2</text>
<text x="262.8" y="67.1">16V</text>
<text x="274.5" y="67.1">2</text>
<text x="278.1" y="67.1">16V</text>
<text x="289.7" y="67.1">2</text>
<text x="293.3" y="67.1">16V</text>
<text x="191.1" y="73.2">D25</text>
<text x="191.1" y="75.7">A15</text>
<text x="196.8" y="76.6">+3.3V_6</text>
<text x="196.8" y="74.1">+3.3V_5</text>
<text x="216.9" y="76.6">+5V_6</text>
<text x="216.9" y="74.1">+5V_5</text>
<text x="224.7" y="73.2">A25</text>
<text x="224.7" y="75.7">E25</text>
<text x="191.1" y="83.3">A21</text>
<text x="191.1" y="78.3">A17</text>
<text x="191.1" y="80.8">A19</text>
<text x="196.8" y="81.7">+3.3V_8</text>
<text x="196.8" y="79.2">+3.3V_7</text>
<text x="216.9" y="81.7">+5V_8</text>
<text x="216.9" y="79.2">+5V_7</text>
<text x="224.7" y="78.3">D3</text>
<text x="224.7" y="80.8">D23</text>
<text x="248.2" y="78.3">J1_VIO</text>
<text x="253.9" y="81.7">6-D3</text>
<text x="191.1" y="85.9">A23</text>
<text x="196.8" y="86.8">+3.3V_10</text>
<text x="196.8" y="84.3">+3.3V_9</text>
<text x="216.9" y="89.3">VIO_2</text>
<text x="216.9" y="86.8">VIO_1</text>
<text x="224.7" y="85.9">C4</text>
<text x="224.7" y="88.4">C8</text>
<text x="180.3" y="91">J1_+12V</text>
<text x="192.2" y="91">D1</text>
<text x="196.8" y="91.9">+12V</text>
<text x="216.9" y="94.4">VIO_4</text>
<text x="216.9" y="91.9">VIO_3</text>
<text x="224.7" y="91">C16</text>
<text x="224.7" y="93.5">C20</text>
<text x="180.3" y="96">J1_-12V</text>
<text x="192.2" y="101.1">D5</text>
<text x="192.2" y="96">B1</text>
<text x="196.8" y="97">-12V</text>
<text x="216.9" y="97">VIO_5</text>
<text x="224.7" y="101.1">F6</text>
<text x="224.7" y="96">C24</text>
<text x="259.3" y="101.6">1</text>
<text x="262.8" y="101.6">CJ41</text>
<text x="274.5" y="101.6">1</text>
<text x="278.1" y="101.6">CJ42</text>
<text x="289.7" y="101.6">1</text>
<text x="293.3" y="101.6">CJ45</text>
<text x="155.2" y="104.2">1</text>
<text x="155.2" y="107.7">2</text>
<text x="158.7" y="107.7">50V</text>
<text x="158.7" y="104.2">CJ121</text>
<text x="158.7" y="105.9">100nF</text>
<text x="170.4" y="104.2">1</text>
<text x="170.4" y="107.7">2</text>
<text x="174" y="104.2">CJ131</text>
<text x="174" y="105.9">100nF</text>
<text x="174" y="107.7">50V</text>
<text x="192.2" y="103.7">B6</text>
<text x="192.2" y="106.2">D7</text>
<text x="196.8" y="107.1">GND_3</text>
<text x="196.8" y="104.6">GND_2</text>
<text x="196.8" y="102">GND_1</text>
<text x="215.9" y="107.1">GND_23</text>
<text x="215.9" y="104.6">GND_22</text>
<text x="215.9" y="102">GND_21</text>
<text x="224.7" y="103.7">F7</text>
<text x="224.7" y="106.2">F8</text>
<text x="259.3" y="105.2">2</text>
<text x="262.8" y="103.4">100nF</text>
<text x="262.8" y="105.2">16V</text>
<text x="274.5" y="105.2">2</text>
<text x="278.1" y="103.4">100nF</text>
<text x="278.1" y="105.2">16V</text>
<text x="289.7" y="105.2">2</text>
<text x="293.3" y="105.2">16V</text>
<text x="293.3" y="103.4">10uF</text>
<text x="192.2" y="108.7">B8</text>
<text x="192.2" y="111.3">B9</text>
<text x="192.2" y="113.8">D9</text>
<text x="196.8" y="112.2">IDSEL</text>
<text x="196.8" y="109.6">GND_4</text>
<text x="215.9" y="112.2">GND_25</text>
<text x="215.9" y="109.6">GND_24</text>
<text x="224.7" y="113.8">F11</text>
<text x="224.7" y="108.7">F9</text>
<text x="224.7" y="111.3">F10</text>
<text x="191.1" y="118.9">D11</text>
<text x="191.1" y="116.4">B10</text>
<text x="196.8" y="117.3">GND_7</text>
<text x="196.8" y="114.7">GND_6</text>
<text x="196.8" y="119.8">GND_8</text>
<text x="215.9" y="119.8">GND_28</text>
<text x="215.9" y="117.3">GND_27</text>
<text x="215.9" y="114.7">GND_26</text>
<text x="224.7" y="118.9">F13</text>
<text x="224.7" y="116.4">F12</text>
<text x="191.1" y="121.4">D15</text>
<text x="191.1" y="124">B16</text>
<text x="196.8" y="124.9">GND_10</text>
<text x="196.8" y="122.3">BD_SEL#</text>
<text x="215.9" y="124.9">GND_30</text>
<text x="215.9" y="122.3">GND_29</text>
<text x="224.7" y="121.4">F14</text>
<text x="224.7" y="124">F15</text>
<text x="106.7" y="131.6">PCI_IDSEL</text>
<text x="134" y="130.3">10R</text>
<text x="138.4" y="130.3">5%</text>
<text x="144.7" y="131.6">J1_IDSEL</text>
<text x="191.1" y="131.6">D19</text>
<text x="191.1" y="126.5">D17</text>
<text x="191.1" y="129">B18</text>
<text x="196.8" y="130">GND_12</text>
<text x="196.8" y="127.4">GND_11</text>
<text x="215.9" y="130">GND_32</text>
<text x="215.9" y="127.4">GND_31</text>
<text x="224.7" y="126.5">F16</text>
<text x="224.7" y="129">F17</text>
<text x="224.7" y="131.6">F18</text>
<text x="89.7" y="132.5">4-C3</text>
<text x="132" y="132.1">6</text>
<text x="134.5" y="132.5">RNJ04</text>
<text x="141.2" y="132.1">3</text>
<text x="191.1" y="136.7">B22</text>
<text x="191.1" y="134.1">B20</text>
<text x="196.8" y="137.6">GND_15</text>
<text x="196.8" y="135">GND_14</text>
<text x="196.8" y="132.5">GND_13</text>
<text x="215.9" y="137.6">GND_35</text>
<text x="215.9" y="135">GND_34</text>
<text x="215.9" y="132.5">GND_33</text>
<text x="224.7" y="136.7">F20</text>
<text x="224.7" y="134.1">F19</text>
<text x="192.2" y="139.2">F1</text>
<text x="192.2" y="141.7">F2</text>
<text x="196.8" y="142.7">GND_17</text>
<text x="196.8" y="140.1">GND_16</text>
<text x="215.9" y="142.7">GND_37</text>
<text x="215.9" y="140.1">GND_36</text>
<text x="224.7" y="139.2">F21</text>
<text x="224.7" y="141.7">F22</text>
<text x="192.2" y="146.8">F4</text>
<text x="192.2" y="149.4">F5</text>
<text x="192.2" y="144.3">F3</text>
<text x="196.8" y="147.7">GND_19</text>
<text x="196.8" y="145.2">GND_18</text>
<text x="215.9" y="147.7">GND_39</text>
<text x="215.9" y="145.2">GND_38</text>
<text x="224.7" y="144.3">F23</text>
<text x="224.7" y="146.8">F24</text>
<text x="224.7" y="149.4">F25</text>
<text x="195.5" y="154.2">250.0525.10.01</text>
<text x="196.8" y="150.3">GND_20</text>
<text x="215.9" y="150.3">GND_40</text>
<text x="141.8" y="197.1">DRILL_FP</text>
<text x="143.9" y="195.1">DRL2</text>
<text x="208.2" y="196.3">R</text>
<text x="220.2" y="196.3">R=10M</text>
<text x="215.3" y="202.3">GND</text>
<text x="208.2" y="205.2">R</text>
<text x="188.6" y="210.3">SHIELD</text>
<text x="193" y="215.4">3</text>
<text x="203.3" y="210.3">SHIELD1</text>
<text x="208.2" y="215.4">2</text>
<text x="218.5" y="210.3">SHIELD2</text>
<text x="223.5" y="215.4">1</text>
<text x="142.6" y="220.5">DRL1</text>
<text x="208.2" y="220.5">ESD_2</text>
<text x="223.5" y="220.5">ESD_1</text>
<text x="140.5" y="222.5">DRILL_FP</text>
<text x="207.5" y="224.3">1</text>
<text x="208.5" y="226.8">RESD2</text>
<text x="222.7" y="224.3">1</text>
<text x="223.7" y="226.8">RESD1</text>
<text x="208.5" y="230.4">10%</text>
<text x="208.5" y="228.6">10M</text>
<text x="223.7" y="230.4">10%</text>
<text x="223.7" y="228.6">10M</text>
<text x="207.5" y="234.4">2</text>
<text x="222.7" y="234.4">2</text>
<text x="223.5" y="238.2">ESD_3</text>
<text x="222.7" y="242.1">1</text>
<text x="223.7" y="244.6">RESD3</text>
<text x="223.7" y="246.4">10M</text>
<text x="223.7" y="248.1">10%</text>
<text x="222.7" y="252.2">2</text>
<text x="123.8" y="266.2">SHIELD</text>
<text x="188.6" y="266.2">SHIELD</text>
<text x="219" y="266.2">SHIELD</text>
</g>
<text font-size="1.1" x="224.5" y="192.7">CPCI_ESD</text>
</svg>
